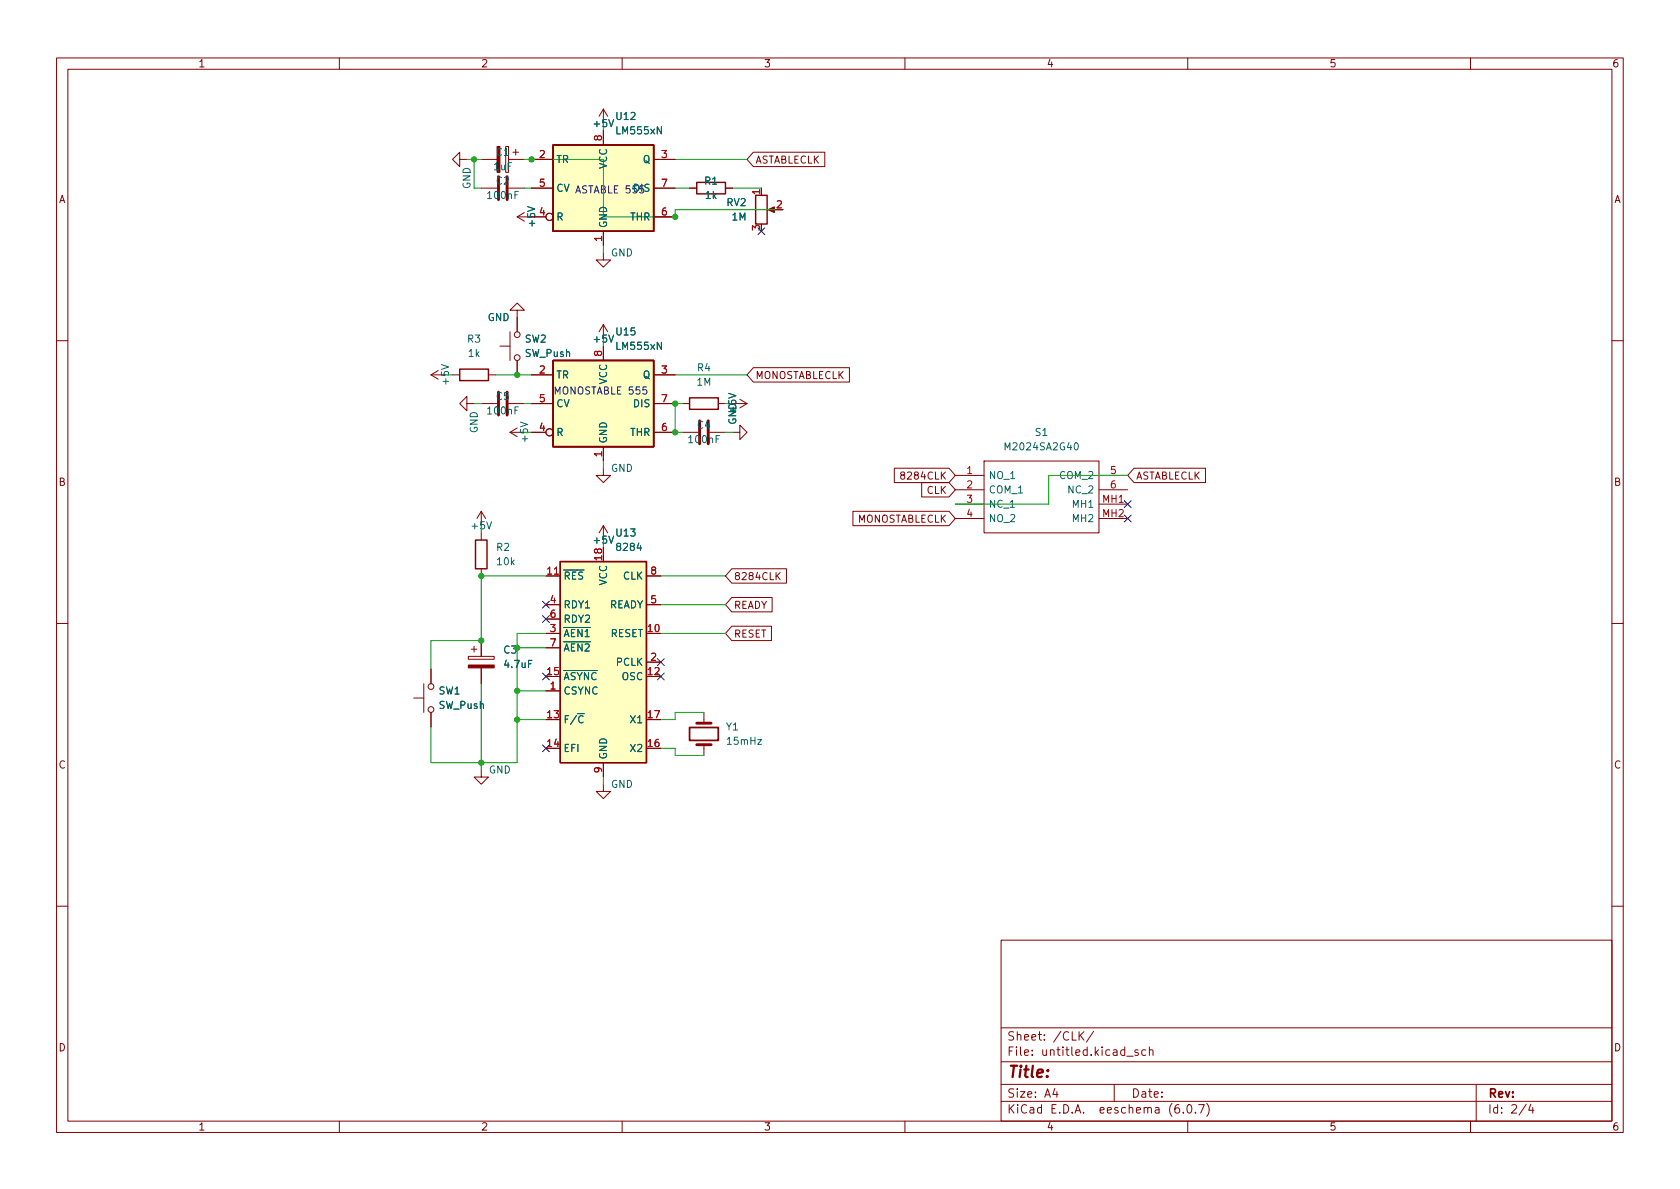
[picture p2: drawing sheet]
<svg xmlns="http://www.w3.org/2000/svg" width="297mm" height="210mm" viewBox="0 0 297 210" stroke-linecap="round" stroke-linejoin="round" font-family="sans-serif">
<g fill="none" stroke="#840000" stroke-width=".18">
<path d="M10 10.2h277v190.1h-277zM12 12.2h273v186.1h-273zM60 10.2v2M106.7 19.3l-.8 1.3M106.7 19.3v2.5M106.7 19.3l.7 1.3M110 10.2v2M160 10.2v2M210 10.2v2M260 10.2v2M81.3 28.2v-1.3l-1.3 1.3 1.3 1.3v-1.3h1.2M85.1 33.3h2.8"/>
<path d="M85.1 28.2h2.8M89.4 25.9h.5v4.6h-.5zM89.9 33.3h2.8M89.9 28.2h2.8M90.7 26.9h1M91.2 26.4v1M91.4 38.3l1.3 .8M91.4 38.3h5.1M92.7 37.6l-1.3 .7M94 33.3h3.8M94 28.2h3.8M106.7 23.1v2.5"/>
<path d="M115.6 33.3h3.8M115.6 28.2h3.8M115.6 38.3h3.8M121.9 33.3h1.3M128.3 33.3h1.2M133.2 26.9h12.6v2.6h-12.6l-1.1-1.3zM136.1 37.1h1.1M90.2 58.7v5M91.4 54.9h1.3l-1.3-1.3-1.2 1.3h1.2v3.8M106.7 44.7v1.3h1.2l-1.2 1.2-1.3-1.2h1.3M106.7 40.9v2.5M106.7 57.4v2.5"/>
<path d="M106.7 57.4l-.8 1.3M106.7 57.4l.7 1.3M10 60.2h2M76.2 66.3h2.5M76.2 66.3l1.3 .8M77.5 65.5l-1.3 .8M80 66.3h1.3M82.5 71.4v-1.3l-1.2 1.3 1.2 1.2v-1.2h1.3M85.1 71.4h2.8M86.4 66.3h1.2M88.4 61.2h1.8M89.9 71.4h2.8"/>
<path d="M90.2 76.4h2.5M90.2 76.4l1.2 .8M91.4 63.7v2.6M91.4 75.7l-1.2 .7M94 66.3h3.8M94 71.4h3.8M94 76.4h2.5M106.7 61.2v2.5M106.7 79v2.5M115.6 66.3h3.8M115.6 71.4h3.8M115.6 76.4h3.8"/>
<path d="M120.6 71.4h1.3M120.6 76.4h2.8M125.5 76.4h2.8M127 71.4h1.3M129.5 76.4h1.3v-1.2l1.3 1.2-1.3 1.3v-1.3M129.5 71.4h2.6M130.8 70.6l1.3 .8M132.1 71.4l-1.3 .7M133.2 65h17v2.6h-17l-1.1-1.3zM285 60.2h2M85.1 90.4v2.6M85.1 94.2v1.3"/>
<path d="M85.1 90.4l-.8 1.3M85.1 90.4l.8 1.3M106.7 82.8v1.3h1.2l-1.2 1.2-1.3-1.2h1.3M106.7 93v2.5M106.7 93l-.8 1.2M106.7 93l.7 1.2M150.8 90.4h17l1.1 1.3-1.1 1.3h-17zM158.1 82.8h9.7l1.1 1.3-1.1 1.2h-9.7zM159.5 84l-.3-.2 .1-.2 .2-.1h.3l.2 .2-.1 .2-.5 .2-.2 .1v.3l.3 .2h.2l.3-.2-.1-.4-.2-.1M163 85.3h4.8l1.1 1.3-1.1 1.3h-4.8zM168.9 84.1h5.1M168.9 86.6h5.1"/>
<path d="M168.9 89.1h5.1M168.9 91.7h5.1M174 81.5h20.3v12.7h-20.3zM194.3 84.1h5.1M194.3 86.6h5.1M194.3 89.1h5.1M194.3 91.7h5.1M200.5 82.8h12.6v2.5h-12.6l-1.1-1.2zM10 110.2h2M76.2 118.4v2.5M82.8 116.1h4.6v.5h-4.6zM83.3 114.8h1"/>
<path d="M83.8 114.3v1M85.1 100.6v1.2M85.1 113.3v2.8M85.1 118.1v2.8M96.5 101.8h2.6M96.5 112h2.6M96.5 106.9h2.6M96.5 109.5h2.6M96.5 114.5h2.6M114.3 101.8h2.5M114.3 117.1h2.5M114.3 106.9h2.5"/>
<path d="M129.4 105.7h7.1v2.5h-7.1l-1.1-1.3zM129.4 100.6h9.7v2.5h-9.7l-1.1-1.3zM129.4 110.7h7v2.6h-7l-1.1-1.3zM137.4 101.8l.5 .7M137.9 101.2l-.7 .8M285 110.2h2M73.2 123.4h1.7M74.9 120.9v5.1M76.2 126v2.5M85.1 136.1v1.3h1.3l-1.3 1.3-1.3-1.3h1.3M96.5 122.2h2.6M106.7 138.7v1.2h1.2l-1.2 1.3-1.3-1.3h1.3"/>
<path d="M106.7 134.9v2.5M124.5 126v1.9M124.5 131.7v1.9M10 160.2h2M177 166.3h108v32h-108zM285 160.2h2M60 198.3v2M110 198.3v2M160 198.3v2M177 194.8h108M177 191.8h108M177 187.8h108"/>
<path d="M177 181.8h108M186.5 192.5l-.4 1h1M186.9 193v1M190.8 182.4v1.5M191 183.1l.6 .8M191.6 182.4l-.8 .9M193.4 182.4l-1.3 1.9M197 191.8v3M199.2 186.8h1.2M201.2 185.7l-.3-.1-.3 .2 .1 .3 .5 .1v.4h-.6M202.6 185.7l-.5-.1-.2 .3v.4l.1 .3h.6M203.2 185.8l.2-.2 .4 .1 .1 .9"/>
<path d="M203.2 185.1v1.5M208.4 195.3a.59 .59 0 0 0-.7 .7v.5l.2 .3h.4l.2-.1 .1-.5-.2-.2-.4-.1-.3 .3M209.2 196.7v.1M210 198.3v2M210.1 195.4l.1-.1a.81 .81 0 0 1 .6 .7 .81 .81 0 0 1-.3 .8h-.1a.81 .81 0 0 1-.6-.6 .81 .81 0 0 1 .3-.8zM211.4 196.7v.1M211.9 195.3h1l-.6 1.5M213.4 195.1a1.72 1.72 0 0 1 0 2.3M260 198.3v2M261 191.8v6.5M269.9 195.3l-1.3 1.9M270.6 195.3l-.3 1h.9"/>
<path d="M271 195.8v1"/>
<circle cx="97.2" cy="38.3" r=".63"/>
<circle cx="91.4" cy="59.2" r=".51"/>
<circle cx="91.4" cy="63.2" r=".51"/>
<circle cx="97.2" cy="76.4" r=".63"/>
<circle cx="76.2" cy="121.4" r=".51"/>
<circle cx="76.2" cy="125.5" r=".51"/>
</g>
<path d="M97.8 25.6h17.8v15.3h-17.8zM123.2 32.3h5.1v2h-5.1zM133.6 34.5h2v5.1h-2zM81.3 65.3h5.1v2h-5.1zM97.8 63.7h17.8v15.3h-17.8zM121.9 70.4h5.1v2h-5.1zM84.1 95.5h2v5.1h-2zM99.1 99.3h15.2v35.6h-15.2z" fill="none" stroke="#840000" stroke-width=".25"/>
<g fill="#840000" stroke="#840000" stroke-width=".18">
<path d="M135.8 37.1l1.1-.5v1z"/>
<path d="M82.8 117.6h4.6v.5h-4.6z"/>
<path d="M87.9 25.9h.5v4.6h-.5z"/>
</g>
<g fill="#ffffc2" stroke="#ffffc2" stroke-width=".18">
<path d="M97.8 63.7h17.8v15.3h-17.8z"/>
<path d="M99.1 99.3h15.2v35.6h-15.2z"/>
<path d="M97.8 25.6h17.8v15.3h-17.8z"/>
</g>
<path d="M121.9 128.6h5.1v2.3h-5.1z" fill="none" stroke="#840000" stroke-width=".3"/>
<path d="M88.1 31.2v4.1M89.7 31.2v4.1M88.1 69.3v4.1M89.7 69.3v4.1M123.7 74.4v4.1M125.2 74.4v4.1M123.2 127.9h2.5M123.2 131.7h2.5" fill="none" stroke="#840000" stroke-width=".51"/>
<path d="M114.3 68.4h-.6v.6l.1-.1 .5 .1 .1 .1-.1 .5-.2 .1-.4-.1" fill="none" stroke="#0000c2" stroke-width=".18"/>
<g fill="none" stroke="#009600" stroke-width=".18">
<path d="M82.5 28.2h2.6M83.8 28.2v5.1h1.3M92.7 28.2h14v10.1h12.7v-1.2h19M92.7 33.3h1.3M119.4 28.2h12.7M119.4 33.3h2.5M129.5 33.3h5.1M106.7 43.4v1.3M83.8 71.4h1.3M87.6 66.3h6.4M92.7 71.4h1.3M119.4 66.3h12.7"/>
<path d="M120.6 71.4h-1.2v5h1.2M128.3 76.4h1.2M106.7 81.5v1.3M199.4 84.1h-14v5h-16.5M91.4 114.5h5.1M96.5 101.8h-11.4v11.5h-8.9v5.1M96.5 112h-5.1v22.9h-15.2v-6.4M116.8 101.8h11.5M116.8 112h11.5M116.8 106.9h11.5M85.1 120.9v15.2M91.4 122.2h5.1"/>
<path d="M91.4 127.2h5.1M106.7 137.4v1.3M116.8 132.3h2.6v1.3h5.1M124.5 126h-5.1v1.2h-2.6"/>
</g>
<g fill="none" stroke="#000084" stroke-width=".18">
<path d="M134 40.3l1.2 1.2M135.2 40.3l-1.2 1.2M198.8 91.1l1.2 1.2M198.8 88.5l1.2 1.3M200 91.1l-1.2 1.2M200 88.5l-1.2 1.3M95.9 119l1.2 1.2M95.9 106.3l1.2 1.2M95.9 108.9l1.2 1.2M97.1 119l-1.2 1.2M97.1 106.3l-1.2 1.2M97.1 108.9l-1.2 1.2"/>
<path d="M116.2 116.5l1.2 1.2M116.2 119l1.2 1.2M117.4 116.5l-1.2 1.2M117.4 119l-1.2 1.2M95.9 131.7l1.2 1.2M97.1 131.7l-1.2 1.2"/>
</g>
<g fill="#009600" stroke="#009600" stroke-width=".18">
<circle cx="91.4" cy="66.3" r=".46"/>
<circle cx="119.4" cy="71.4" r=".46"/>
<circle cx="119.4" cy="76.4" r=".46"/>
<circle cx="91.4" cy="122.2" r=".46"/>
<circle cx="85.1" cy="101.8" r=".46"/>
<circle cx="85.1" cy="113.3" r=".46"/>
<circle cx="91.4" cy="127.2" r=".46"/>
<circle cx="85.1" cy="134.9" r=".46"/>
<circle cx="83.8" cy="28.2" r=".46"/>
<circle cx="94" cy="28.2" r=".46"/>
<circle cx="119.4" cy="38.3" r=".46"/>
</g>
<text font-size="2.8" fill="#840000" x="178" y="190.6">Title:</text>
<g font-size="2.1" fill="#840000">
<text x="178" y="184">Sheet: /CLK/</text>
<text x="178" y="186.7">File: untitled.kicad_sch</text>
<text x="178" y="196.9">KiCad E.D.A. eeschema (6.0.7)</text>
<text x="178" y="194.1">Size: A4</text>
<text x="200" y="194.1">Date:</text>
<text x="263" y="194.1">Rev:</text>
<text x="263" y="196.9">Id: 2/4</text>
</g>
<g font-size="1.8" fill="#840000">
<text x="35" y="11.9">1</text>
<text x="85" y="11.9">2</text>
<text x="135" y="11.9">3</text>
<text x="185" y="11.9">4</text>
<text x="235" y="11.9">5</text>
<text x="285" y="11.9">6</text>
<text x="133.5" y="28.9">ASTABLECLK</text>
<text x="10.3" y="35.9">A</text>
<text x="285.3" y="35.9">A</text>
<text x="133.5" y="67">MONOSTABLECLK</text>
<text x="10.3" y="85.9">B</text>
<text x="159.9" y="84.8">8284CLK</text>
<text x="163.8" y="87.3">CLK</text>
<text x="200.8" y="84.8">ASTABLECLK</text>
<text x="285.3" y="85.9">B</text>
<text x="151.3" y="92.4">MONOSTABLECLK</text>
<text x="129.7" y="107.7">READY</text>
<text x="129.7" y="102.6">8284CLK</text>
<text x="129.7" y="112.7">RESET</text>
<text x="10.3" y="135.9">C</text>
<text x="285.3" y="135.9">C</text>
<text x="10.3" y="185.9">D</text>
<text x="285.3" y="185.9">D</text>
<text x="35" y="199.9">1</text>
<text x="85" y="199.9">2</text>
<text x="135" y="199.9">3</text>
<text x="185" y="199.9">4</text>
<text x="235" y="199.9">5</text>
<text x="285" y="199.9">6</text>
</g>
<g font-size="1.8" fill="#006464">
<text x="105.1" y="22.5">+5V</text>
<text x="109" y="21.2">U12</text>
<text x="109.1" y="23.7">LM555xN</text>
<text x="87.8" y="27.6">C1</text>
<text x="98.3" y="28.8">TR</text>
<text x="107.3" y="29.9" transform="rotate(-90 107.3 29.9)">VCC</text>
<text x="113.7" y="28.8">Q</text>
<text x="83.2" y="33.4" transform="rotate(-90 83.2 33.4)">GND</text>
<text x="86.3" y="35.2">100nF</text>
<text x="87.3" y="30.1">1uF</text>
<text x="87.8" y="32.6">C2</text>
<text x="98.3" y="33.9">CV</text>
<text x="112.1" y="33.9">DIS</text>
<text x="124.6" y="32.6">R1</text>
<text x="124.7" y="35.2">1k</text>
<text x="94.6" y="39.9" transform="rotate(-90 94.6 39.9)">+5V</text>
<text x="98.3" y="39">R</text>
<text x="107.3" y="40.4" transform="rotate(-90 107.3 40.4)">GND</text>
<text x="111.4" y="39">THR</text>
<text x="128.5" y="36.4">RV2</text>
<text x="129.4" y="39">1M</text>
<text x="108" y="45.3">GND</text>
<text x="86.2" y="56.8">GND</text>
<text x="109" y="59.3">U15</text>
<text x="82.7" y="60.6">R3</text>
<text x="82.8" y="63.1">1k</text>
<text x="92.8" y="60.6">SW2</text>
<text x="92.8" y="63.1">SW_Push</text>
<text x="105.1" y="60.6">+5V</text>
<text x="109.1" y="61.8">LM555xN</text>
<text x="123.3" y="65.7">R4</text>
<text x="87.8" y="70.7">C5</text>
<text x="98.3" y="66.9">TR</text>
<text x="107.3" y="68" transform="rotate(-90 107.3 68)">VCC</text>
<text x="113.7" y="66.9">Q</text>
<text x="123.2" y="68.2">1M</text>
<text x="84.5" y="76.6" transform="rotate(-90 84.5 76.6)">GND</text>
<text x="86.3" y="73.3">100nF</text>
<text x="98.3" y="77.1">R</text>
<text x="98.3" y="72">CV</text>
<text x="111.4" y="77.1">THR</text>
<text x="112.1" y="72">DIS</text>
<text x="123.3" y="75.8">C4</text>
<text x="130.2" y="75.1" transform="rotate(-90 130.2 75.1)">GND</text>
<text x="130.2" y="73" transform="rotate(-90 130.2 73)">+5V</text>
<text x="183.1" y="77.1">S1</text>
<text x="107.3" y="78.5" transform="rotate(-90 107.3 78.5)">GND</text>
<text x="108" y="83.4">GND</text>
<text x="121.9" y="78.4">100nF</text>
<text x="178.1" y="79.6">M2024SA2G40</text>
<text x="174.8" y="84.7">NO_1</text>
<text x="174.8" y="87.2">COM_1</text>
<text x="174.8" y="89.8">NC_1</text>
<text x="187.5" y="84.7">COM_2</text>
<text x="189" y="87.2">NC_2</text>
<text x="189.8" y="89.8">MH1</text>
<text x="109" y="94.9">U13</text>
<text x="174.8" y="92.3">NO_2</text>
<text x="189.8" y="92.3">MH2</text>
<text x="87.8" y="97.4">R2</text>
<text x="88" y="99.9">10k</text>
<text x="105.1" y="96.1">+5V</text>
<text x="109.2" y="97.4">8284</text>
<text x="99.6" y="102.5">~{RES}</text>
<text x="99.6" y="107.6">RDY1</text>
<text x="107.3" y="103.6" transform="rotate(-90 107.3 103.6)">VCC</text>
<text x="107.6" y="107.6">READY</text>
<text x="110.2" y="102.5">CLK</text>
<text x="99.6" y="112.6">~{AEN1}</text>
<text x="99.6" y="110.1">RDY2</text>
<text x="107.9" y="112.6">RESET</text>
<text x="89.3" y="118.1">4.7uF</text>
<text x="99.6" y="115.2">~{AEN2}</text>
<text x="109" y="117.7">PCLK</text>
<text x="77.6" y="122.8">SW1</text>
<text x="77.6" y="125.3">SW_Push</text>
<text x="99.6" y="122.8">CSYNC</text>
<text x="99.6" y="120.3">~{ASYNC}</text>
<text x="110" y="120.3">OSC</text>
<text x="99.6" y="127.9">F/~{C}</text>
<text x="111.6" y="127.9">X1</text>
<text x="128.4" y="129.2">Y1</text>
<text x="128.7" y="131.7">15mHz</text>
<text x="86.4" y="136.8">GND</text>
<text x="99.6" y="133">EFI</text>
<text x="107.3" y="134.4" transform="rotate(-90 107.3 134.4)">GND</text>
<text x="111.6" y="133">X2</text>
<text x="108" y="139.3">GND</text>
</g>
<g font-size="1.8" fill="#a90000">
<text x="95.4" y="27.9">2</text>
<text x="106.4" y="24.9" transform="rotate(-90 106.4 24.9)">8</text>
<text x="117" y="27.9">3</text>
<text x="95.4" y="33">5</text>
<text x="117" y="33">7</text>
<text x="134.4" y="34.4" transform="rotate(-90 134.4 34.4)">1</text>
<text x="95.4" y="38.1">4</text>
<text x="117" y="38.1">6</text>
<text x="134.4" y="40.7" transform="rotate(-90 134.4 40.7)">3</text>
<text x="137.3" y="36.8">2</text>
<text x="106.4" y="42.7" transform="rotate(-90 106.4 42.7)">1</text>
<text x="106.4" y="63" transform="rotate(-90 106.4 63)">8</text>
<text x="95.4" y="66">2</text>
<text x="95.4" y="71.1">5</text>
<text x="117" y="66">3</text>
<text x="117" y="71.1">7</text>
<text x="95.4" y="76.2">4</text>
<text x="117" y="76.2">6</text>
<text x="106.4" y="80.8" transform="rotate(-90 106.4 80.8)">1</text>
<text x="171" y="83.8">1</text>
<text x="196.4" y="83.8">5</text>
<text x="171" y="86.4">2</text>
<text x="171" y="88.9">3</text>
<text x="195" y="88.9">MH1</text>
<text x="196.4" y="86.4">6</text>
<text x="171" y="91.4">4</text>
<text x="195" y="91.4">MH2</text>
<text x="96.8" y="101.6">11</text>
<text x="106.4" y="99" transform="rotate(-90 106.4 99)">18</text>
<text x="115.1" y="101.6">8</text>
<text x="97.3" y="106.7">4</text>
<text x="115.1" y="106.7">5</text>
<text x="97.3" y="111.8">3</text>
<text x="97.3" y="109.2">6</text>
<text x="114.6" y="111.8">10</text>
<text x="96.8" y="119.4">15</text>
<text x="97.3" y="114.3">7</text>
<text x="114.6" y="119.4">12</text>
<text x="115.1" y="116.8">2</text>
<text x="97.3" y="121.9">1</text>
<text x="96.8" y="127">13</text>
<text x="114.6" y="127">17</text>
<text x="96.8" y="132.1">14</text>
<text x="106.4" y="136.6" transform="rotate(-90 106.4 136.6)">9</text>
<text x="114.6" y="132.1">16</text>
</g>
<g font-size="1.8" fill="#0000c2">
<text x="98.3" y="33.9">CV ASTABLE 555</text>
<text x="97.8" y="69.7">MONOSTABLE 555</text>
</g>
<g font-size="1.8" fill="#009600">
<text x="79.4" y="67.9" transform="rotate(-90 79.4 67.9)">+5V</text>
<text x="93.3" y="78" transform="rotate(-90 93.3 78)">+5V</text>
<text x="83.5" y="93.6">+5V</text>
<text x="89.1" y="115.6">C3</text>
</g>
</svg>
